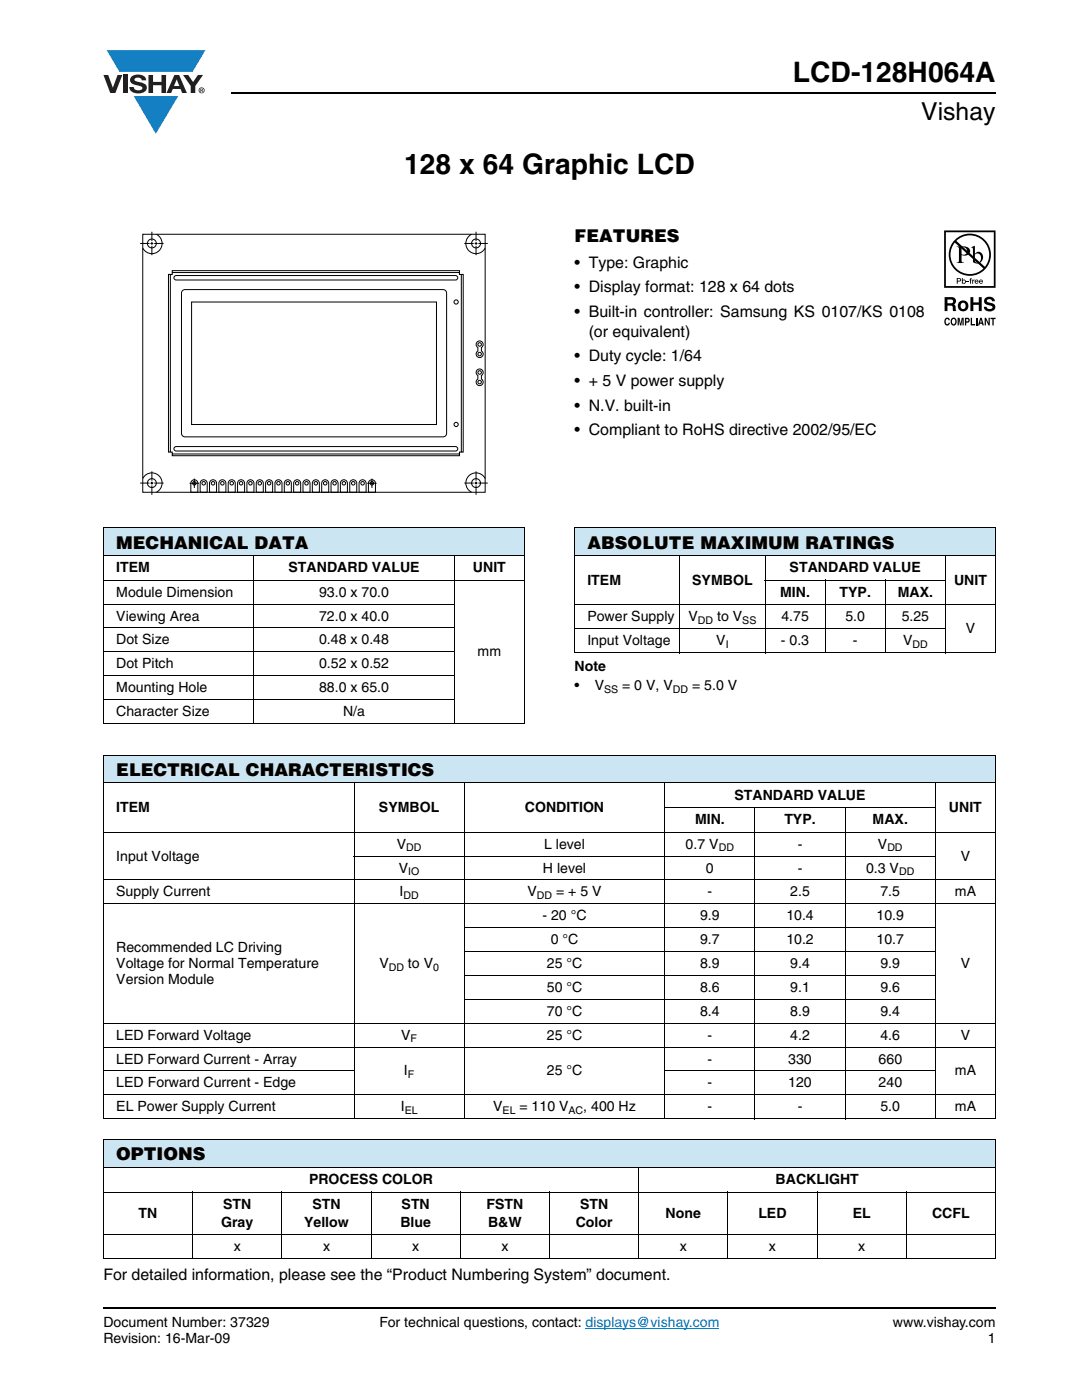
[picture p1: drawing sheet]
<svg xmlns="http://www.w3.org/2000/svg" width="216mm" height="279mm" viewBox="0 0 216 279" stroke-linecap="round" stroke-linejoin="round" font-family="sans-serif">
<g fill="#147fc3">
<path d="M21.3 10h19.7l-2.6 4.4h-3.8h-10.8z"/>
<path d="M26.7 19.2h8.9l-4.5 7.5z"/>
</g>
<g fill="#231f20">
<path d="M20.6 15h1l.9 2.5 1-2.5h.9l-1.4 3.6h-1z"/>
<path d="M24.6 15h.9v3.6h-.9z"/>
<path d="M26.3 15.3a2.1 2.1 0 0 1 2.8 .3l.1 .4h-.9a.79 .79 0 0 0-.7-.5 .79 .79 0 0 0-.8 .4l.3 .3 1 .2a1.08 1.08 0 0 1 1.2 1.1 1.08 1.08 0 0 1-1.1 1.1 1.73 1.73 0 0 1-2.4-1.2h.9a.96 .96 0 0 0 .8 .6 .96 .96 0 0 0 .9-.4 1.31 1.31 0 0 0-1.2-.6 1.03 1.03 0 0 1-1.1-.6 1.03 1.03 0 0 1 .2-1.1z"/>
<path d="M29.6 15h.9v1.3h1.7v-1.3h.9v3.6h-.9v-1.6h-1.7v1.6h-.9z"/>
<path d="M36.5 15h1.1l.9 1.4 1-1.4h1l-1.5 2.2v1.4h-.9v-1.4z"/>
<path d="M35.3 15.8l.5 1.4h-1.1zM34.8 15l-1.6 3.6h1l.3-.8h1.5l.3 .8h1l-1.6-3.6z"/>
<path d="M39.8 18a.46 .46 0 0 1 .9 0 .46 .46 0 0 1-.9 0zM39.6 18a.6 .6 0 0 0 1.2 0 .6 .6 0 0 0-1.2 0z"/>
<path d="M40.1 17.8h.2v.2h-.2zM40 17.7v.7h.1v-.3l.4 .3-.2-.3 .2-.2-.1-.2z"/>
</g>
<path d="M116.8 265.1h26.8" fill="none" stroke="#007ec4" stroke-width=".2"/>
<path d="M46.1 18.6h152.5M20.6 261h178" fill="none" stroke="#000" stroke-width=".36"/>
<path d="M28 46.2h69.3v52.5h-69.3z" fill="#fff"/>
<g fill="none" stroke="#000" stroke-width=".2">
<path d="M28 48.6h1.8M28.5 46.8h68.3v51.4h-68.3zM30 48.6h.6M30.3 46.2v1.9M30.3 48.3v.6M30.3 49.1v1.8M30.8 48.6h1.8M31.2 46.8a2.04 2.04 0 0 1 .6 3.2 2.04 2.04 0 0 1-3.3-.5M34 54.8v35.4M34.4 54h57.3v.8h.7v35.4h-.7v.7h-57.3v-.7h-.8v-35.4h.8zM34.4 54.4h57.3M34.8 55.2l.3-.2h55.8a.44 .44 0 0 1 .4 .4 .44 .44 0 0 1-.4 .5h-55.8a.44 .44 0 0 1-.3-.7z"/>
<path d="M36.4 58l.5-.2h51.5a.7 .7 0 0 1 .7 .7v28a.7 .7 0 0 1-.7 .7h-51.5a.7 .7 0 0 1-.7-.7v-28zM92.1 54.8v35.4M92.7 48.6h1.8M94.1 46.8a2.04 2.04 0 0 0-.6 3.2 2.04 2.04 0 0 0 3.3-.5M94.7 48.6h.6M95 46.2v1.9M95 48.3v.6M95 49.1v1.8M95.5 48.6h1.8M38.2 60.3h48.9v24.4h-48.9zM95.2 68.2a.7 .7 0 0 1 1.1 .1 .7 .7 0 0 1-.2 1v.7a.7 .7 0 0 1 .1 1.1 .7 .7 0 0 1-1 0 .7 .7 0 0 1 .2-1.1v-.7a.7 .7 0 0 1-.2-1.1zM95.2 73.8a.7 .7 0 0 1 1.1 .1 .7 .7 0 0 1-.2 1v.7a.7 .7 0 0 1 .1 1.1 .7 .7 0 0 1-1 0 .7 .7 0 0 1 .2-1.1v-.7a.7 .7 0 0 1-.2-1.1z"/>
<path d="M28 96.4h1.8M28.5 95.5a2.04 2.04 0 0 1 3.3-.5 2.04 2.04 0 0 1-.6 3.2M30 96.4h.6M30.3 94.1v1.8M30.3 96.1v.6M30.3 96.9v1.8M30.8 96.4h1.8M34.4 90.6h57.3M34.8 89.3l.3-.2h55.8a.44 .44 0 0 1 .4 .5 .44 .44 0 0 1-.4 .4h-55.8a.44 .44 0 0 1-.3-.7zM37.8 96.4h1.9M38.3 96a.7 .7 0 0 1 .7-.2 .7 .7 0 0 1 .5 .6v1.8h-1.4v-1.8zM38.8 95.5v1.9"/>
<path d="M40.1 96a.7 .7 0 0 1 .8-.2 .7 .7 0 0 1 .4 .6v1.8h-1.4v-1.8zM42 96a.7 .7 0 0 1 .8-.2 .7 .7 0 0 1 .4 .6v1.8h-1.4v-1.8zM43.9 96a.7 .7 0 0 1 .7-.2 .7 .7 0 0 1 .5 .6v1.8h-1.4v-1.8zM45.7 96a.7 .7 0 0 1 .8-.2 .7 .7 0 0 1 .4 .6v1.8h-1.4v-1.8zM47.6 96a.7 .7 0 0 1 .8-.2 .7 .7 0 0 1 .4 .6v1.8h-1.4v-1.8zM49.5 96a.7 .7 0 0 1 .7-.2 .7 .7 0 0 1 .5 .6v1.8h-1.4v-1.8zM51.3 96a.7 .7 0 0 1 .8-.2 .7 .7 0 0 1 .4 .6v1.8h-1.4v-1.8zM53.2 96a.7 .7 0 0 1 .8-.2 .7 .7 0 0 1 .4 .6v1.8h-1.4v-1.8zM55.1 96a.7 .7 0 0 1 .7-.2 .7 .7 0 0 1 .5 .6v1.8h-1.4v-1.8zM56.9 96a.7 .7 0 0 1 .8-.2 .7 .7 0 0 1 .4 .6v1.8h-1.4v-1.8zM58.8 96a.7 .7 0 0 1 .8-.2 .7 .7 0 0 1 .4 .6v1.8h-1.4v-1.8zM60.7 96a.7 .7 0 0 1 .7-.2 .7 .7 0 0 1 .5 .6v1.8h-1.4v-1.8z"/>
<path d="M62.5 96a.7 .7 0 0 1 .8-.2 .7 .7 0 0 1 .4 .6v1.8h-1.4v-1.8zM64.4 96a.7 .7 0 0 1 .8-.2 .7 .7 0 0 1 .4 .6v1.8h-1.4v-1.8zM66.3 96a.7 .7 0 0 1 .7-.2 .7 .7 0 0 1 .5 .6v1.8h-1.4v-1.8zM68.1 96a.7 .7 0 0 1 .8-.2 .7 .7 0 0 1 .4 .6v1.8h-1.4v-1.8zM70 96a.7 .7 0 0 1 .8-.2 .7 .7 0 0 1 .4 .6v1.8h-1.4v-1.8zM71.9 96a.7 .7 0 0 1 .7-.2 .7 .7 0 0 1 .5 .6v1.8h-1.5v-1.8zM73.3 96.4h1.9M73.7 96a.7 .7 0 0 1 .8-.2 .7 .7 0 0 1 .4 .6v1.8h-1.4v-1.8zM74.2 95.5v1.9M92.7 96.4h1.8M94.7 96.4h.6M95 94.1v1.8"/>
<path d="M95 96.1v.6M95 96.9v1.8M95.5 96.4h1.8M96.8 95.5a2.04 2.04 0 0 0-3.3-.5 2.04 2.04 0 0 0 .6 3.2"/>
<circle cx="30.3" cy="48.6" r=".89"/>
<circle cx="95" cy="48.6" r=".89"/>
<circle cx="91" cy="60.3" r=".42"/>
<circle cx="95.7" cy="68.7" r=".35"/>
<circle cx="95.7" cy="76.3" r=".35"/>
<circle cx="95.7" cy="70.7" r=".35"/>
<circle cx="95.7" cy="74.3" r=".35"/>
<circle cx="30.3" cy="96.4" r=".89"/>
<circle cx="38.8" cy="96.4" r=".35"/>
<circle cx="40.6" cy="96.4" r=".35"/>
<circle cx="42.5" cy="96.4" r=".35"/>
<circle cx="44.4" cy="96.4" r=".35"/>
<circle cx="46.2" cy="96.4" r=".35"/>
<circle cx="48.1" cy="96.4" r=".35"/>
<circle cx="50" cy="96.4" r=".35"/>
<circle cx="51.8" cy="96.4" r=".35"/>
<circle cx="53.7" cy="96.4" r=".35"/>
<circle cx="55.6" cy="96.4" r=".35"/>
<circle cx="57.4" cy="96.4" r=".35"/>
<circle cx="59.3" cy="96.4" r=".35"/>
<circle cx="61.2" cy="96.4" r=".35"/>
<circle cx="63" cy="96.4" r=".35"/>
<circle cx="64.9" cy="96.4" r=".35"/>
<circle cx="66.8" cy="96.4" r=".35"/>
<circle cx="68.6" cy="96.4" r=".35"/>
<circle cx="70.5" cy="96.4" r=".35"/>
<circle cx="72.4" cy="96.4" r=".35"/>
<circle cx="74.2" cy="96.4" r=".35"/>
<circle cx="91" cy="84.7" r=".42"/>
<circle cx="95" cy="96.4" r=".89"/>
</g>
<path d="M188.4 46h10.2v19h-10.2z" fill="#fff"/>
<g fill="#000">
<path d="M192.9 56.1h.4v.2h-.4zM193.6 55.5h.3l-.2 .2 .2 .1v.1h-.2v.7h-.1v-.7h-.2zM194 55.8h.2v.2l.3-.2v.2h-.3v.6h-.2zM188.6 63.6l.4-.2 .3 .1 .2 .4-.6-.2a.66 .66 0 0 0 .1 1l.3-.3h.2a.54 .54 0 0 1-.4 .6 .54 .54 0 0 1-.6-.5zM191.1 63.4h.4l.2 1.2 .2-1.2h.4v1.5h-.3v-1.2l-.2 1.2h-.2l-.3-1.2v1.2h-.2zM193.7 63.4h.3v1.3h.6v.2h-.9zM193.6 59.3h.6v1.1h1.1v-1.1h.6v2.8h-.6v-1.3h-1.1v1.3h-.6zM194.7 63.4h.3v1.5h-.3zM196.7 59.4a1.15 1.15 0 0 1 1.8 .7h-.5l-.1-.1a.68 .68 0 0 0-.9-.2v.4l.2 .1a1.29 1.29 0 0 1 1.4 .9 1.17 1.17 0 0 1-1.1 1 1.17 1.17 0 0 1-1.2-1h.6v.2a.67 .67 0 0 0 1.1-.1l-.2-.3-.6-.1a.82 .82 0 0 1-.8-.5 .82 .82 0 0 1 .3-1zM196.5 63.4h.3l.5 1.1v-1.1h.2v1.5h-.3l-.5-1v1h-.2zM197.6 63.4h1.1v.3h-.4v1.2h-.3v-1.2h-.4z"/>
<path d="M190.8 48.1a3.9 3.9 0 0 1 5.3-.1 3.9 3.9 0 0 1 .4 5.3zM190.5 48.4l5.7 5.2a3.9 3.9 0 0 1-5.3 .1 3.9 3.9 0 0 1-.4-5.3zM189.3 50.8a4.2 4.2 0 0 0 8.4 0 4.2 4.2 0 0 0-8.4 0z"/>
<path d="M191.1 55.7v.3h.4v-.3zM190.9 55.5l.7 .1 .2 .2-.2 .3-.5 .1v.4h-.2z"/>
<path d="M191.9 49.4v1.3a.75 .75 0 0 0 1.1-.6 .75 .75 0 0 0-1.1-.7zM190.9 49.2a2.81 2.81 0 0 1 2.4 .3 .97 .97 0 0 1 0 1.2 .97 .97 0 0 1-1.2 .3l-.2-.1v1.1v.2l.5 .3h-1.5l.3-.1 .1-.4v-2.3v-.3z"/>
<path d="M192.1 56.2a.26 .26 0 0 0 .5 0 .26 .26 0 0 0-.5 0zM191.9 55.5h.2v.4a.38 .38 0 0 1 .5 .1 .38 .38 0 0 1 0 .5 .38 .38 0 0 1-.5 0l-.2 .1z"/>
<path d="M194.5 50.8v1.4l.2 .1a.72 .72 0 0 0 .8 0 .72 .72 0 0 0 .3-.8 .72 .72 0 0 0-.4-.8 .72 .72 0 0 0-.9 .1zM193.8 49.4l.7-.3v1.6a.89 .89 0 0 1 1.1-.4 .89 .89 0 0 1 .6 1 1.23 1.23 0 0 1-.7 1.2 1.23 1.23 0 0 1-1.4-.2v-2.7z"/>
<path d="M194.7 56v.1h.4l-.2-.2zM194.7 55.8l.4 .1 .2 .4h-.6v.1h.5a.42 .42 0 0 1-.6 .1 .42 .42 0 0 1 .1-.7z"/>
<path d="M195.6 56l-.1 .1h.4l-.2-.2zM195.5 55.8l.5 .1 .1 .4h-.6l.1 .1h.5a.42 .42 0 0 1-.7 .1 .42 .42 0 0 1 .1-.7z"/>
<path d="M188.7 46.3h9.6v10.8h-9.6zM188.4 46v11.4h10.3v-11.4z"/>
<path d="M189.1 59.8v.7h.9a.39 .39 0 0 0 0-.7zM188.5 59.3h1.4a.79 .79 0 0 1 .8 .4 .79 .79 0 0 1-.1 .9l-.3 .1a.98 .98 0 0 1 .4 1.2l.1 .2h-.6l-.2-1.1h-.9v1.1h-.6z"/>
<path d="M190.1 63.7a.64 .64 0 0 0 .2 1h.1a.64 .64 0 0 0-.1-1.1zM189.9 63.5l.2-.1a.56 .56 0 0 1 .7 .4 .82 .82 0 0 1-.5 1.2h-.2a.89 .89 0 0 1-.2-1.5z"/>
<path d="M191.9 60.5a.63 .63 0 0 0-.2 .8 .63 .63 0 0 0 .7 .3 .63 .63 0 0 0 .3-.8 .63 .63 0 0 0-.8-.3zM191.1 61a1.1 1.1 0 0 1 2.2 0 1.1 1.1 0 0 1-2.2 0z"/>
<path d="M192.8 63.7v.4l.4-.1v-.3zM192.5 63.4h.6a.5 .5 0 0 1 .4 .5 .5 .5 0 0 1-.4 .5h-.3v.5h-.3z"/>
<path d="M195.7 63.8l-.1 .6h.3zM195.6 63.4h.3l.4 1.5h-.3v-.3h-.5l-.1 .3h-.3z"/>
</g>
<path d="M20.6 105.3h84v5.5h-84z" fill="#cce5f3"/>
<g fill="none" stroke="#000" stroke-width=".2">
<path d="M20.6 105.3h84.1M20.6 110.8h84.1M20.6 115.8h84.1M20.6 105.4v38.9M50.7 110.8v33.7M90.7 110.8v33.7M104.6 105.4v38.9M20.6 120.5h70.1M20.6 125.3h70.1M20.6 130.1h70.1M20.6 134.8h70.1M20.6 139.6h70.1"/>
<path d="M20.6 144.4h84.1"/>
</g>
<path d="M114.7 105.3h83.9v5.5h-83.9z" fill="#cce5f3"/>
<g fill="none" stroke="#000" stroke-width=".2">
<path d="M114.6 105.3h84.1M114.6 110.8h84.1M114.7 105.4v24.8M135.7 110.8v19.5M152.6 115.8h36.1M152.7 110.8v19.5M164.7 115.7v14.6M176.7 115.7v14.6M188.7 110.8v19.5M198.6 105.4v24.8M114.6 120.7h84.1M114.6 125.5h74.1"/>
<path d="M114.6 130.3h84.1"/>
</g>
<g fill="#cce5f3">
<path d="M20.6 150.7h178v5.5h-178z"/>
<path d="M20.6 227.5h178v5.5h-178z"/>
</g>
<g fill="none" stroke="#000" stroke-width=".2">
<path d="M20.6 150.7h178.1M20.6 156.2h178.1M20.6 150.8v72.4M70.7 156.1v67.2M92.6 156.1v67.2M132.7 156.1v67.2M186.6 156.1v67.2M198.6 150.8v72.4M20.6 166.1h178.1M20.6 175.6h178.1M70.6 170.9h116.1M132.6 161.2h54.1"/>
<path d="M150.6 161.1v62.2M168.7 161.1v62.2M20.6 180.4h178.1M92.6 185.1h94.1M92.6 189.9h94.1M92.6 194.7h94.1M92.6 199.4h94.1M20.6 204.2h178.1M20.6 209h178.1M20.6 213.7h50.1M20.6 218.5h178.1M132.6 213.7h54.1"/>
<path d="M20.6 223.2h178.1M20.6 227.5h178.1M20.6 233h178.1M20.6 237.9h178.1M20.6 227.6v23.5M38.4 237.8v13.4M56.2 237.8v13.4M74 237.8v13.4M91.8 237.8v13.4M109.6 237.8v13.4M127.4 232.9v18.3M145.2 237.8v13.4"/>
<path d="M163 237.8v13.4M180.8 237.8v13.4M198.6 227.6v23.5M20.6 246.4h178.1M20.6 251.1h178.1"/>
</g>
<g font-size="5.6">
<text x="158.2" y="16.4">LCD-128H064A</text>
<text x="80.6" y="34.8">128 x 64 Graphic LCD</text>
</g>
<text font-size="4.9" x="183.8" y="24">Vishay</text>
<g font-size="3.5">
<text x="114.7" y="48.3">FEATURES</text>
<text x="23.2" y="109.5">MECHANICAL DATA</text>
<text x="117.2" y="109.5">ABSOLUTE MAXIMUM RATINGS</text>
<text x="23.2" y="154.8">ELECTRICAL CHARACTERISTICS</text>
<text x="23.2" y="231.6">OPTIONS</text>
</g>
<g font-size="3.2">
<text x="114.7" y="53.4">• Type: Graphic</text>
<text x="114.7" y="58.3">• Display format: 128 x 64 dots</text>
<text x="114.7" y="63.3">• Built-in controller: Samsung KS 0107/KS 0108</text>
<text x="117.5" y="67.2">(or equivalent)</text>
<text x="114.7" y="72.1">• Duty cycle: 1/64</text>
<text x="114.7" y="77">• + 5 V power supply</text>
<text x="114.7" y="82">• N.V. built-in</text>
<text x="114.7" y="86.9">• Compliant to RoHS directive 2002/95/EC</text>
<text x="20.6" y="255.4">For detailed information, please see the “Product Numbering System” document.</text>
</g>
<g font-size="2.8">
<text x="23.2" y="114.2">ITEM</text>
<text x="23.2" y="119.1">Module Dimension</text>
<text x="57.6" y="114.2">STANDARD VALUE</text>
<text x="63.7" y="119.1">93.0 x 70.0</text>
<text x="94.4" y="114.2">UNIT</text>
<text x="117.2" y="116.7">ITEM</text>
<text x="138.1" y="116.7">SYMBOL</text>
<text x="155.7" y="119.2">MIN.</text>
<text x="157.6" y="114.2">STANDARD VALUE</text>
<text x="167.5" y="119.2">TYP.</text>
<text x="179.1" y="119.2">MAX.</text>
<text x="190.4" y="116.7">UNIT</text>
<text x="23.2" y="123.8">Viewing Area</text>
<text x="63.7" y="123.8">72.0 x 40.0</text>
<text x="117.2" y="124">Power Supply</text>
<text x="137.4" y="124">V</text>
<text x="143.1" y="124">to V</text>
<text x="155.9" y="124">4.75</text>
<text x="168.7" y="124">5.0</text>
<text x="179.9" y="124">5.25</text>
<text x="23.2" y="128.6">Dot Size</text>
<text x="63.7" y="128.6">0.48 x 0.48</text>
<text x="95.3" y="131">mm</text>
<text x="117.2" y="128.8">Input Voltage</text>
<text x="142.9" y="128.8">V</text>
<text x="155.8" y="128.8">- 0.3</text>
<text x="170.2" y="128.8">-</text>
<text x="180.2" y="128.8">V</text>
<text x="192.7" y="126.4">V</text>
<text x="23.2" y="133.4">Dot Pitch</text>
<text x="63.7" y="133.4">0.52 x 0.52</text>
<text x="114.7" y="133.9">Note</text>
<text x="114.7" y="137.8">•</text>
<text x="118.7" y="137.8">V</text>
<text x="124.1" y="137.8">= 0 V, V</text>
<text x="138.1" y="137.8">= 5.0 V</text>
<text x="23.2" y="138.1">Mounting Hole</text>
<text x="23.2" y="142.9">Character Size</text>
<text x="63.7" y="138.1">88.0 x 65.0</text>
<text x="68.5" y="142.9">N/a</text>
<text x="146.6" y="159.6">STANDARD VALUE</text>
<text x="23.2" y="162.1">ITEM</text>
<text x="75.6" y="162.1">SYMBOL</text>
<text x="104.7" y="162.1">CONDITION</text>
<text x="138.7" y="164.5">MIN.</text>
<text x="156.5" y="164.5">TYP.</text>
<text x="174.1" y="164.5">MAX.</text>
<text x="189.4" y="162.1">UNIT</text>
<text x="23.2" y="171.8">Input Voltage</text>
<text x="79.2" y="169.4">V</text>
<text x="108.6" y="169.4">L level</text>
<text x="136.8" y="169.4">0.7 V</text>
<text x="159.2" y="169.4">-</text>
<text x="175.2" y="169.4">V</text>
<text x="191.7" y="171.8">V</text>
<text x="23.2" y="178.9">Supply Current</text>
<text x="79.6" y="174.1">V</text>
<text x="79.7" y="178.9">I</text>
<text x="105.2" y="178.9">V</text>
<text x="108.3" y="174.1">H level</text>
<text x="111" y="178.9">= + 5 V</text>
<text x="140.9" y="174.1">0</text>
<text x="141.2" y="178.9">-</text>
<text x="157.7" y="178.9">2.5</text>
<text x="159.2" y="174.1">-</text>
<text x="172.8" y="174.1">0.3 V</text>
<text x="175.7" y="178.9">7.5</text>
<text x="190.5" y="178.9">mA</text>
<text x="108.2" y="183.7">- 20 °C</text>
<text x="139.7" y="183.7">9.9</text>
<text x="156.9" y="183.7">10.4</text>
<text x="174.9" y="183.7">10.9</text>
<text x="23.2" y="190">Recommended LC Driving</text>
<text x="109.9" y="188.4">0 °C</text>
<text x="139.7" y="188.4">9.7</text>
<text x="156.9" y="188.4">10.2</text>
<text x="174.9" y="188.4">10.7</text>
<text x="23.2" y="193.2">Voltage for Normal Temperature</text>
<text x="23.2" y="196.4">Version Module</text>
<text x="75.7" y="193.2">V</text>
<text x="81.4" y="193.2">to V</text>
<text x="109.1" y="193.2">25 °C</text>
<text x="109.1" y="198">50 °C</text>
<text x="139.7" y="193.2">8.9</text>
<text x="139.7" y="198">8.6</text>
<text x="157.7" y="193.2">9.4</text>
<text x="157.7" y="198">9.1</text>
<text x="175.7" y="193.2">9.9</text>
<text x="175.7" y="198">9.6</text>
<text x="191.7" y="193.2">V</text>
<text x="109.1" y="202.7">70 °C</text>
<text x="139.7" y="202.7">8.4</text>
<text x="157.7" y="202.7">8.9</text>
<text x="175.7" y="202.7">9.4</text>
<text x="23.2" y="207.5">LED Forward Voltage</text>
<text x="80" y="207.5">V</text>
<text x="109.1" y="207.5">25 °C</text>
<text x="141.2" y="207.5">-</text>
<text x="157.7" y="207.5">4.2</text>
<text x="175.7" y="207.5">4.6</text>
<text x="191.7" y="207.5">V</text>
<text x="23.2" y="212.3">LED Forward Current - Array</text>
<text x="80.6" y="214.6">I</text>
<text x="109.1" y="214.6">25 °C</text>
<text x="141.2" y="212.3">-</text>
<text x="157.3" y="212.3">330</text>
<text x="175.3" y="212.3">660</text>
<text x="190.5" y="214.6">mA</text>
<text x="23.2" y="217">LED Forward Current - Edge</text>
<text x="23.2" y="221.8">EL Power Supply Current</text>
<text x="80" y="221.8">I</text>
<text x="98.4" y="221.8">V</text>
<text x="103.7" y="221.8">= 110 V</text>
<text x="116.4" y="221.8">, 400 Hz</text>
<text x="141.2" y="221.8">-</text>
<text x="141.2" y="217">-</text>
<text x="157.3" y="217">120</text>
<text x="159.2" y="221.8">-</text>
<text x="175.3" y="217">240</text>
<text x="175.7" y="221.8">5.0</text>
<text x="190.5" y="221.8">mA</text>
<text x="61.7" y="236.4">PROCESS COLOR</text>
<text x="154.7" y="236.4">BACKLIGHT</text>
<text x="27.7" y="243.1">TN</text>
<text x="44.1" y="244.8">Gray</text>
<text x="44.5" y="241.3">STN</text>
<text x="60.7" y="244.8">Yellow</text>
<text x="62.3" y="241.3">STN</text>
<text x="79.9" y="244.8">Blue</text>
<text x="80.1" y="241.3">STN</text>
<text x="97.1" y="241.3">FSTN</text>
<text x="97.4" y="244.8">B&amp;W</text>
<text x="114.9" y="244.8">Color</text>
<text x="115.7" y="241.3">STN</text>
<text x="132.8" y="243.1">None</text>
<text x="151.3" y="243.1">LED</text>
<text x="170.2" y="243.1">EL</text>
<text x="186" y="243.1">CCFL</text>
<text x="46.7" y="249.7">x</text>
<text x="64.5" y="249.7">x</text>
<text x="82.3" y="249.7">x</text>
<text x="100.1" y="249.7">x</text>
<text x="135.6" y="249.7">x</text>
<text x="153.4" y="249.7">x</text>
<text x="171.2" y="249.7">x</text>
<text x="20.6" y="264.9">Document Number: 37329</text>
<text x="20.6" y="268.1">Revision: 16-Mar-09</text>
<text x="75.7" y="264.9">For technical questions, contact: displays@vishay.com</text>
<text x="178.2" y="264.9">www.vishay.com</text>
<text x="197.1" y="268.1">1</text>
</g>
<g font-size="2.1">
<text x="139.3" y="124.5">DD</text>
<text x="148.1" y="124.5">SS</text>
<text x="144.8" y="129.3">I</text>
<text x="182.1" y="129.3">DD</text>
<text x="120.5" y="138.3">SS</text>
<text x="134.3" y="138.3">DD</text>
<text x="81.1" y="169.9">DD</text>
<text x="143.4" y="169.9">DD</text>
<text x="177.1" y="169.9">DD</text>
<text x="80.5" y="179.4">DD</text>
<text x="81.5" y="174.6">IO</text>
<text x="107.1" y="179.4">DD</text>
<text x="179.4" y="174.6">DD</text>
<text x="77.6" y="193.7">DD</text>
<text x="86.4" y="193.7">0</text>
<text x="81.9" y="208">F</text>
<text x="81.4" y="215.1">F</text>
<text x="80.8" y="222.3">EL</text>
<text x="100.3" y="222.3">EL</text>
<text x="113.5" y="222.3">AC</text>
</g>
</svg>
